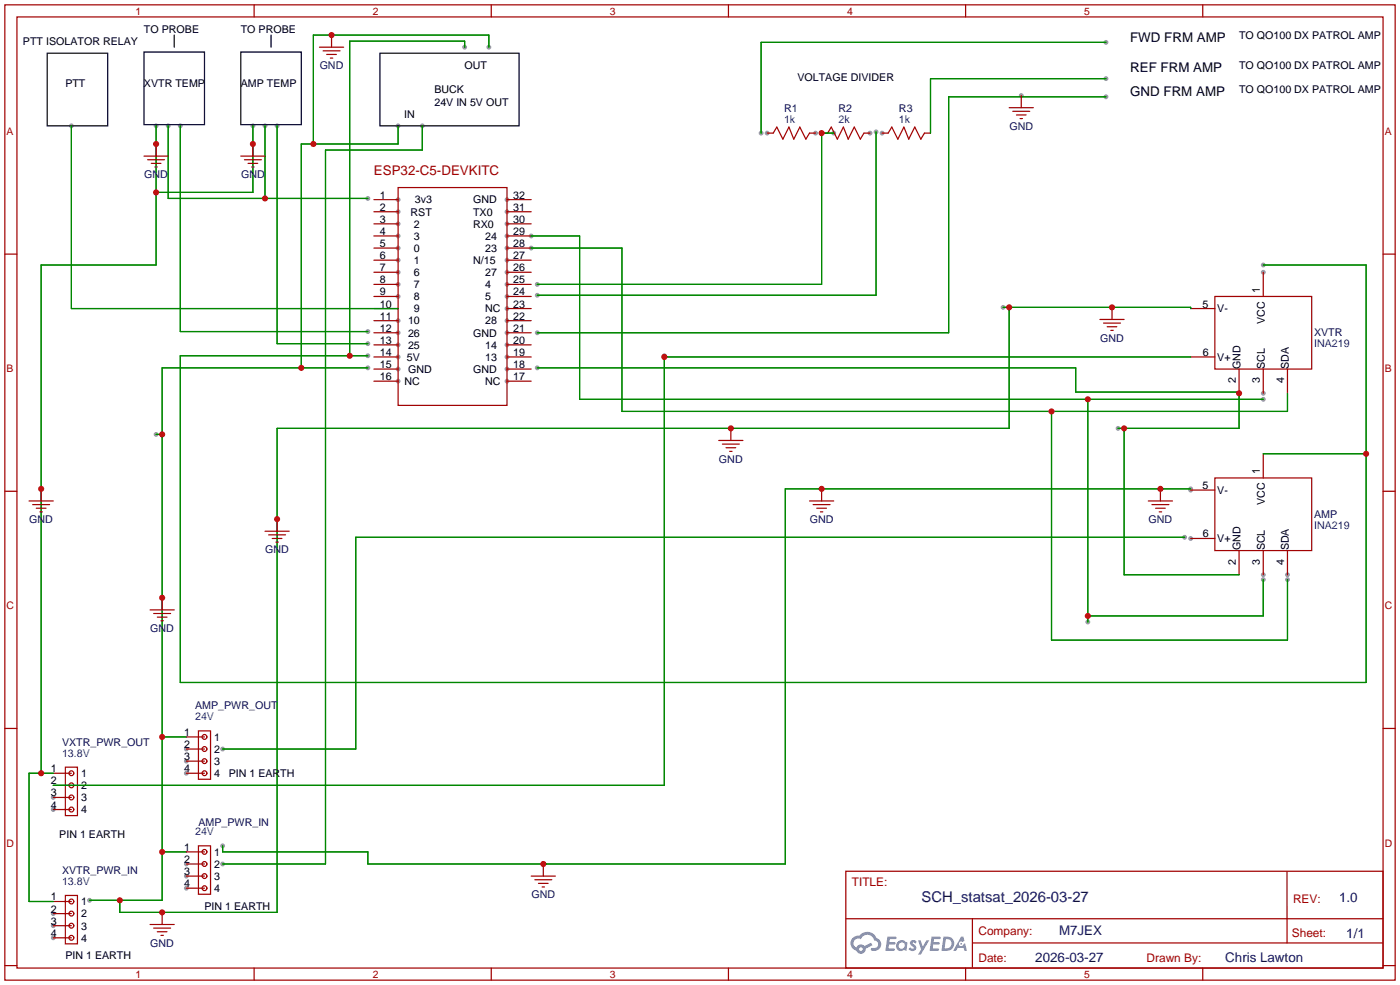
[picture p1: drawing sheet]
<svg xmlns="http://www.w3.org/2000/svg" width="294mm" height="207mm" viewBox="0 0 294 207" stroke-linecap="round" stroke-linejoin="round" font-family="sans-serif">
<g fill="#999">
<circle cx="83.6" cy="41.9" r=".51"/>
<circle cx="83.6" cy="44.5" r=".51"/>
<circle cx="83.6" cy="47" r=".51"/>
<circle cx="83.6" cy="49.5" r=".51"/>
<circle cx="83.6" cy="52.1" r=".51"/>
<circle cx="83.6" cy="54.6" r=".51"/>
<circle cx="83.6" cy="57.2" r=".51"/>
<circle cx="83.6" cy="59.7" r=".51"/>
<circle cx="83.6" cy="62.2" r=".51"/>
<circle cx="83.6" cy="67.3" r=".51"/>
<circle cx="83.6" cy="69.9" r=".51"/>
<circle cx="83.6" cy="72.4" r=".51"/>
<circle cx="83.6" cy="74.9" r=".51"/>
<circle cx="83.6" cy="77.5" r=".51"/>
<circle cx="83.6" cy="80" r=".51"/>
<circle cx="106.4" cy="80" r=".51"/>
<circle cx="106.4" cy="77.5" r=".51"/>
<circle cx="106.4" cy="74.9" r=".51"/>
<circle cx="106.4" cy="72.4" r=".51"/>
<circle cx="106.4" cy="69.9" r=".51"/>
<circle cx="106.4" cy="67.3" r=".51"/>
<circle cx="106.4" cy="64.8" r=".51"/>
<circle cx="106.4" cy="62.2" r=".51"/>
<circle cx="106.4" cy="59.7" r=".51"/>
<circle cx="106.4" cy="57.2" r=".51"/>
<circle cx="106.4" cy="54.6" r=".51"/>
<circle cx="106.4" cy="52.1" r=".51"/>
<circle cx="106.4" cy="49.5" r=".51"/>
<circle cx="106.4" cy="47" r=".51"/>
<circle cx="106.4" cy="44.5" r=".51"/>
<circle cx="106.4" cy="41.9" r=".51"/>
<circle cx="171.2" cy="27.9" r=".51"/>
<circle cx="161" cy="27.9" r=".51"/>
<circle cx="182.6" cy="27.9" r=".51"/>
<circle cx="185.2" cy="27.9" r=".51"/>
<circle cx="265.2" cy="57.2" r=".51"/>
<circle cx="265.2" cy="82.6" r=".51"/>
<circle cx="265.2" cy="120.7" r=".51"/>
<circle cx="270.3" cy="120.7" r=".51"/>
<circle cx="249.9" cy="102.9" r=".51"/>
<circle cx="249.9" cy="113" r=".51"/>
<circle cx="11.2" cy="191.8" r=".51"/>
<circle cx="11.2" cy="194.3" r=".51"/>
<circle cx="11.2" cy="196.9" r=".51"/>
<circle cx="11.2" cy="167.4" r=".51"/>
<circle cx="11.2" cy="169.9" r=".51"/>
<circle cx="39.1" cy="157.2" r=".51"/>
<circle cx="39.1" cy="159.8" r=".51"/>
<circle cx="39.1" cy="162.3" r=".51"/>
<circle cx="39.1" cy="181.4" r=".51"/>
<circle cx="39.1" cy="183.9" r=".51"/>
<circle cx="39.1" cy="186.4" r=".51"/>
<circle cx="214.4" cy="20.1" r=".51"/>
<circle cx="112.8" cy="59.7" r=".51"/>
<circle cx="175" cy="27.9" r=".51"/>
<circle cx="159.8" cy="27.9" r=".51"/>
<circle cx="232.2" cy="8.9" r=".51"/>
<circle cx="232.2" cy="16.5" r=".51"/>
<circle cx="232.2" cy="20.3" r=".51"/>
<circle cx="112.8" cy="69.9" r=".51"/>
<circle cx="265.2" cy="83.8" r=".51"/>
<circle cx="111.5" cy="49.5" r=".51"/>
<circle cx="228.3" cy="130.6" r=".51"/>
<circle cx="265.2" cy="121.7" r=".51"/>
<circle cx="270.3" cy="121.7" r=".51"/>
<circle cx="111.5" cy="52.1" r=".51"/>
<circle cx="112.8" cy="62" r=".51"/>
<circle cx="183.9" cy="27.7" r=".51"/>
<circle cx="77.2" cy="74.7" r=".51"/>
<circle cx="265.2" cy="55.6" r=".51"/>
<circle cx="97.5" cy="9.9" r=".51"/>
<circle cx="112.8" cy="77.2" r=".51"/>
<circle cx="234.7" cy="89.9" r=".51"/>
<circle cx="210.6" cy="64.5" r=".51"/>
<circle cx="77.2" cy="77.2" r=".51"/>
<circle cx="102.6" cy="9.9" r=".51"/>
<circle cx="83.6" cy="26.4" r=".51"/>
<circle cx="32.8" cy="91.2" r=".51"/>
<circle cx="18.8" cy="189" r=".51"/>
<circle cx="53.1" cy="26.4" r=".51"/>
<circle cx="32.8" cy="26.4" r=".51"/>
<circle cx="139.4" cy="74.7" r=".51"/>
<circle cx="46.7" cy="157.2" r=".51"/>
<circle cx="248.7" cy="112.8" r=".51"/>
<circle cx="15" cy="26.4" r=".51"/>
<circle cx="77.2" cy="41.7" r=".51"/>
<circle cx="55.6" cy="26.4" r=".51"/>
<circle cx="35.3" cy="26.4" r=".51"/>
<circle cx="77.2" cy="72.1" r=".51"/>
<circle cx="58.2" cy="26.4" r=".51"/>
<circle cx="77.2" cy="69.6" r=".51"/>
<circle cx="37.8" cy="26.4" r=".51"/>
<circle cx="88.6" cy="26.4" r=".51"/>
<circle cx="46.7" cy="181.4" r=".51"/>
<circle cx="249.9" cy="102.6" r=".51"/>
<circle cx="46.7" cy="177.5" r=".51"/>
</g>
<g fill="none" stroke="#a10000" stroke-width=".25">
<path d="M1 1h291.9v204.7h-291.9zM3.6 3.6h286.7v199.6h-286.7zM53.3 1v2.6M103.1 1v2.6M152.9 1v2.6M202.7 1v2.6M252.5 1v2.6M1 53.3h2.6M290.3 53.3h2.6M1 103.1h2.6M290.3 103.1h2.6M1 152.9h2.6"/>
<path d="M290.3 152.9h2.6M177.5 182.9h112.8v20.3h-112.8zM177.6 192.8h112.6M204.1 197.9h86.1M204.1 192.8v10.2M270.2 182.9v15M1 202.7h2.6M53.3 203.2v2.5M103.1 203.2v2.5M152.9 203.2v2.5M202.7 203.2v2.5M252.5 203.2v2.5"/>
<path d="M290.3 202.7h2.6"/>
</g>
<g fill="#5487ff">
<path d="M191.2 197.5l.5-.2 .4 .1 .3 .3-.2 .4a.33 .33 0 0 0-.3-.3 .33 .33 0 0 0-.4 .1l.1 .1a.86 .86 0 0 1 .7 .7 .86 .86 0 0 1-.3 .8l-.7 .1-.6-.4 .4-.4 .5 .3 .2-.1v-.2a.88 .88 0 0 1-.6-1.3z"/>
<path d="M192.7 197.4h.6l.4 1.3 .8-1.3h.6l-1.8 3h-.6l.6-1.1z"/>
<path d="M186.3 196.6h1.6l.3 .1-.1 .4h-1.3l-.1 .6h1.1l.2 .3-.3 .3h-1.1l-.1 .8h1.2l.1 .2-.1 .2-1.8 .1z"/>
<path d="M195.6 196.6h1.6l.2 .1v.4h-1.3l-.1 .6h1.1l.2 .3-.3 .3h-1.1l-.1 .8h1.2l.1 .2-.1 .2-1.9 .1z"/>
<path d="M201.7 196.6h.5l.3 .9-.5 .2a.5 .5 0 0 0-.7 .2 .5 .5 0 0 0 .3 .7 .5 .5 0 0 0 .6-.4l.4-.2 .4 1.6h-.6l-.1-.7h-1.2l-.4 .7h-.6z"/>
<path d="M198 196.6l-.4 3h1a1.51 1.51 0 0 0 1.7-1.5 1.51 1.51 0 0 0-1.8-1.5zM198.6 197.1a1.02 1.02 0 0 1 1.1 1.2 1.02 1.02 0 0 1-1.4 .8z"/>
<path d="M188.5 197.6a1.11 1.11 0 0 0-.3 1.6 1.11 1.11 0 0 0 1.6 .2l.5 .2 .2-1.7-.4-.2a1.02 1.02 0 0 0-1.6-.1zM188.6 198.5a.67 .67 0 0 1 1.3 0 .67 .67 0 0 1-1.3 0z"/>
<path d="M179 196.9a1.58 1.58 0 0 0 .8 2.6 1.01 1.01 0 0 0 1.1 .7 1.01 1.01 0 0 0 .8-1.1l1.4-.7-.3-.5-1.3 .7a1.03 1.03 0 0 0-1.7 .3 1 1 0 0 1-.5-1.4 1 1 0 0 1 1.4-.3 1.49 1.49 0 0 1 1.5-1 1.49 1.49 0 0 1 1.4 1.2 .82 .82 0 0 1 .7 1.1 .82 .82 0 0 1-1.2 .5l-.3 .1v.3a1.4 1.4 0 0 0 2-.6 1.4 1.4 0 0 0-.8-1.9 2.19 2.19 0 0 0-3.7-.5l-.8 .1zM180.3 199.2a.4 .4 0 0 1 .8 0 .4 .4 0 0 1-.8 0z"/>
<circle cx="201.8" cy="198.1" r=".19"/>
</g>
<g fill="none" stroke="#a10000" stroke-width=".25">
<path d="M67.1 9.9h5M67.8 10.7h3.6M68.6 11.4h2M69.3 12.2h.5M69.6 7.4v2.5M30.2 32.8h5.1M31 33.5h3.5M31.7 34.3h2.1M32.5 35.1h.5M32.8 30.2v2.6M50.5 32.8h5.1M51.3 33.5h3.6"/>
<path d="M52.1 34.3h2M52.8 35.1h.5M53.1 30.2v2.6M83.6 39.4h22.8v45.7h-22.8zM161 27.9h1.3l.8-1.2 1.2 2.5 1.3-2.5 1 2.5 1.3-2.5 1.3 2.5 .7-1.3h1.3M172.5 27.9h1.2l.8-1.2 1.3 2.5 1.2-2.5 1.1 2.5 1.2-2.5 1.3 2.5 .8-1.3h1.2M185.2 27.9h1.2l.8-1.2 1.3 2.5 1.2-2.5 1.1 2.5 1.2-2.5 1.3 2.5 .8-1.3h1.2M211.8 22.6h5.1M212.6 23.4h3.6M213.4 24.1h2M214.1 24.9h.5M214.4 20.1v2.5"/>
<path d="M78.5 41.9h5.1M78.5 44.5h5.1M78.5 47h5.1M78.5 49.5h5.1M78.5 52.1h5.1M78.5 54.6h5.1M78.5 57.2h5.1M78.5 59.7h5.1M106.4 41.9h5.1M106.4 44.5h5.1M106.4 47h5.1M106.4 49.5h5.1"/>
<path d="M106.4 52.1h5.1M106.4 54.6h5.1M106.4 57.2h5.1M106.4 59.7h5.1M265.2 57.2v5M78.5 62.2h5.1M78.5 64.8h5.1M78.5 67.3h5.1M78.5 69.9h5.1M78.5 72.4h5.1M78.5 74.9h5.1M78.5 77.5h5.1"/>
<path d="M106.4 62.2h5.1M106.4 64.8h5.1M106.4 67.3h5.1M106.4 69.9h5.1M106.4 72.4h5.1M106.4 74.9h5.1M106.4 77.5h5.1M230.9 67.1h5.1M231.6 67.8h3.6M232.4 68.6h2M233.2 69.3h.5M233.4 64.5v2.6"/>
<path d="M249.9 64.8h5.1M249.9 74.9h5.1M255 62.2h20.3v15.3h-20.3zM260.1 77.5v5.1M265.2 77.5v5.1M270.3 77.5v5.1M78.5 80h5.1M106.4 80h5.1M150.9 92.5h5.1M151.6 93.2h3.6M152.4 94h2M153.2 94.7h.5"/>
<path d="M153.4 89.9v2.6M265.2 95.3v5M6.1 105.2h5.1M6.9 105.9h3.5M7.6 106.7h2.1M8.4 107.4h.5M8.6 102.6v2.6M55.6 111.5h5.1M56.4 112.3h3.5M57.1 113h2.1M57.9 113.8h.5M58.2 109v2.5"/>
<path d="M169.9 105.2h5.1M170.7 105.9h3.5M171.4 106.7h2.1M172.2 107.4h.5M172.5 102.6v2.6M241 105.2h5.1M241.8 105.9h3.6M242.6 106.7h2M243.3 107.4h.5M243.6 102.6v2.6M249.9 102.9h5.1M249.9 113h5.1"/>
<path d="M255 100.3h20.3v15.3h-20.3zM260.1 115.6v5.1M265.2 115.6v5.1M270.3 115.6v5.1M31.5 128h5.1M32.3 128.8h3.5M33 129.5h2.1M33.8 130.3h.5M34 125.5v2.5M39.1 154.7h3.8M39.1 157.2h3.8M39.1 159.8h3.8"/>
<path d="M41.7 153.4h2.5v10.2h-2.5zM11.2 162.3h3.8M11.2 164.8h3.8M11.2 167.4h3.8M11.2 169.9h3.8M13.7 161h2.6v10.2h-2.6zM39.1 162.3h3.8M39.1 178.8h3.8M41.7 177.5h2.5v10.2h-2.5zM11.2 189.2h3.8M11.2 191.8h3.8M11.2 194.3h3.8"/>
<path d="M11.2 196.9h3.8M13.7 188h2.6v10.1h-2.6zM31.5 194.1h5.1M32.3 194.8h3.5M33 195.6h2.1M33.8 196.3h.5M34 191.5v2.6M39.1 181.4h3.8M39.1 183.9h3.8M39.1 186.4h3.8M111.5 183.9h5.1M112.3 184.7h3.5"/>
<path d="M113 185.4h2.1M113.8 186.2h.5M114 181.4v2.5"/>
<circle cx="42.9" cy="159.8" r=".51"/>
<circle cx="42.9" cy="157.2" r=".51"/>
<circle cx="42.9" cy="154.7" r=".51"/>
<circle cx="15" cy="162.3" r=".51"/>
<circle cx="15" cy="164.8" r=".51"/>
<circle cx="15" cy="167.4" r=".51"/>
<circle cx="15" cy="169.9" r=".51"/>
<circle cx="42.9" cy="162.3" r=".51"/>
<circle cx="42.9" cy="178.8" r=".51"/>
<circle cx="15" cy="194.3" r=".51"/>
<circle cx="15" cy="196.9" r=".51"/>
<circle cx="15" cy="191.8" r=".51"/>
<circle cx="15" cy="189.2" r=".51"/>
<circle cx="42.9" cy="181.4" r=".51"/>
<circle cx="42.9" cy="186.4" r=".51"/>
<circle cx="42.9" cy="183.9" r=".51"/>
</g>
<g fill="none" stroke="#008700" stroke-width=".25">
<path d="M97.5 9.9v-1.3h-24.1v66.1M102.6 9.9v-2.5h-36.8v22.8M232.2 8.9h-72.4v19M232.2 16.5h-36.9v11.4M15 26.4v38.4h68.6M32.8 26.4v29.2h-24.2v106.7M35.3 26.4v15.3h41.9M37.8 26.4v43.2h39.4M53.1 26.4v14h-20.3M55.6 26.4v15.3M58.2 26.4v45.7h19M83.6 26.4v3.8h-20.4v47"/>
<path d="M88.6 26.4v5.1h-20.3v149.9h-21.6M175 27.9h-2.5v31.8h-59.7M183.9 27.7v34.3h-71.1M232.2 20.3h-33.1v49.6h-86.3M111.5 49.5h10.2v34.3h143.5M111.5 52.1h19.1v34.3h139.7v-3.8M265.2 55.6h21.6v87.7h-249v-68.6h39.4M77.2 77.2h-43.2v111.8h-15.2M112.8 77.2h113v5.1h34.3v7.6h-25.4M139.4 74.7v90.1h-128.2M139.4 74.9h110.5M210.6 64.5h39.3v.3"/>
<path d="M211.8 64.5v25.4h-153.6v101.6h-33.1v-2.5M32.8 91.2h1.2M220.7 86.4v48h49.6v-12.7M228.3 83.8v46.8M236 89.9v30.8h24.1M265.2 95.3h21.6M248.7 112.8h-174v44.4h-28M249.9 102.6h-85.1v78.8h-87.6v-2.6h-30.5v-1.3M265.2 121.7v7.6h-36.9M34 154.7h5.1M11.2 162.3h-5.1v26.9h5.1M34 178.8h5.1"/>
</g>
<path d="M9.9 11.2h12.7v15.2h-12.7zM30.2 10.9h12.7v15.3h-12.7zM36.6 7.4v2.5M50.5 10.9h12.7v15.3h-12.7zM56.9 7.4v2.5M79.8 11.2h29.2v15.2h-29.2z" fill="none" stroke="#000" stroke-width=".25"/>
<g fill="#c00">
<circle cx="172.5" cy="27.9" r=".63"/>
<circle cx="228.3" cy="83.8" r=".63"/>
<circle cx="228.3" cy="129.3" r=".63"/>
<circle cx="220.7" cy="86.4" r=".63"/>
<circle cx="73.4" cy="74.7" r=".63"/>
<circle cx="286.8" cy="95.2" r=".63"/>
<circle cx="260.1" cy="82.5" r=".63"/>
<circle cx="236" cy="89.9" r=".63"/>
<circle cx="233.4" cy="64.5" r=".63"/>
<circle cx="211.8" cy="64.5" r=".63"/>
<circle cx="153.4" cy="89.9" r=".63"/>
<circle cx="58.2" cy="109" r=".63"/>
<circle cx="34" cy="191.5" r=".63"/>
<circle cx="25.1" cy="189" r=".63"/>
<circle cx="34" cy="178.8" r=".63"/>
<circle cx="34" cy="154.7" r=".63"/>
<circle cx="34" cy="125.5" r=".63"/>
<circle cx="34" cy="91.2" r=".63"/>
<circle cx="63.2" cy="77.2" r=".63"/>
<circle cx="65.8" cy="30.2" r=".63"/>
<circle cx="69.6" cy="7.4" r=".63"/>
<circle cx="8.6" cy="162.3" r=".63"/>
<circle cx="8.6" cy="102.6" r=".63"/>
<circle cx="32.8" cy="40.4" r=".63"/>
<circle cx="53.1" cy="30.2" r=".63"/>
<circle cx="32.8" cy="30.2" r=".63"/>
<circle cx="139.4" cy="74.9" r=".63"/>
<circle cx="55.6" cy="41.7" r=".63"/>
<circle cx="243.6" cy="102.6" r=".63"/>
<circle cx="172.5" cy="102.6" r=".63"/>
<circle cx="114" cy="181.4" r=".63"/>
</g>
<text font-size="3.1" fill="#000080" x="193.5" y="189.3">SCH_statsat_2026-03-27</text>
<g font-size="2.8">
<text x="237.2" y="8.8">FWD FRM AMP</text>
<text x="237.2" y="15.1">REF FRM AMP</text>
<text x="237.2" y="20.2">GND FRM AMP</text>
</g>
<text font-size="2.8" fill="#a00000" x="78.5" y="36.7">ESP32-C5-DEVKITC</text>
<g font-size="2.8" fill="#000080">
<text x="281.1" y="189.4">1.0</text>
<text x="222.3" y="196.3">M7JEX</text>
<text x="282.6" y="196.9">1/1</text>
<text x="217.3" y="201.9">2026-03-27</text>
<text x="257.2" y="201.9">Chris Lawton</text>
</g>
<g font-size="2.5" fill="#a00000">
<text x="178.8" y="186.1">TITLE:</text>
<text x="271.4" y="189.4">REV:</text>
<text x="205.4" y="196.3">Company:</text>
<text x="271.2" y="196.7">Sheet:</text>
<text x="205.4" y="201.8">Date:</text>
<text x="240.7" y="201.9">Drawn By:</text>
</g>
<g font-size="2.2" fill="#a00000">
<text x="28.4" y="3.1">1</text>
<text x="78.2" y="3.1">2</text>
<text x="128" y="3.1">3</text>
<text x="177.8" y="3.1">4</text>
<text x="227.6" y="3.1">5</text>
<text x="1.4" y="28.4">A</text>
<text x="290.7" y="28.4">A</text>
<text x="1.4" y="78.1">B</text>
<text x="290.7" y="78.1">B</text>
<text x="1.4" y="127.9">C</text>
<text x="290.7" y="127.9">C</text>
<text x="1.4" y="177.7">D</text>
<text x="290.7" y="177.7">D</text>
<text x="28.4" y="205.3">1</text>
<text x="78.2" y="205.3">2</text>
<text x="128" y="205.3">3</text>
<text x="177.8" y="205.3">4</text>
<text x="227.6" y="205.3">5</text>
</g>
<g font-size="2.2">
<text x="4.8" y="9.5">PTT ISOLATOR RELAY</text>
<text x="30.2" y="6.9">TO PROBE</text>
<text x="50.5" y="6.9">TO PROBE</text>
<text x="260.1" y="8.2">TO QO100 DX PATROL AMP</text>
<text x="97.5" y="14.5">OUT</text>
<text x="167.4" y="17.1">VOLTAGE DIVIDER</text>
<text x="260.1" y="14.5">TO QO100 DX PATROL AMP</text>
<text x="13.7" y="18.3">PTT</text>
<text x="30.2" y="18.3">XVTR TEMP</text>
<text x="50.5" y="18.3">AMP TEMP</text>
<text x="91.2" y="19.6">BUCK</text>
<text x="91.2" y="22.2">24V IN 5V OUT</text>
<text x="260.1" y="19.6">TO QO100 DX PATROL AMP</text>
<text x="84.8" y="24.7">IN</text>
<text x="79.8" y="41.7">1</text>
<text x="107.7" y="41.7">32</text>
<text x="79.8" y="44.2">2</text>
<text x="79.8" y="46.8">3</text>
<text x="86.2" y="45.3">RST</text>
<text x="86.9" y="47.8">2</text>
<text x="87.1" y="42.7">3v3</text>
<text x="99.3" y="47.8">RX0</text>
<text x="99.3" y="45.3">TX0</text>
<text x="99.3" y="42.7">GND</text>
<text x="107.7" y="46.8">30</text>
<text x="107.7" y="44.2">31</text>
<text x="79.8" y="49.3">4</text>
<text x="79.8" y="51.9">5</text>
<text x="86.9" y="50.3">3</text>
<text x="86.9" y="52.9">0</text>
<text x="101.9" y="52.9">23</text>
<text x="101.9" y="50.3">24</text>
<text x="107.7" y="51.9">28</text>
<text x="107.7" y="49.3">29</text>
<text x="79.8" y="54.4">6</text>
<text x="79.8" y="56.9">7</text>
<text x="79.8" y="59.5">8</text>
<text x="86.9" y="55.4">1</text>
<text x="86.9" y="58">6</text>
<text x="99.3" y="55.4">N/15</text>
<text x="101.9" y="58">27</text>
<text x="107.7" y="59.5">25</text>
<text x="107.7" y="56.9">26</text>
<text x="107.7" y="54.4">27</text>
<text x="79.8" y="62">9</text>
<text x="79.8" y="64.6">10</text>
<text x="86.9" y="60.5">7</text>
<text x="86.9" y="63">8</text>
<text x="86.9" y="65.6">9</text>
<text x="101.9" y="65.6">NC</text>
<text x="101.9" y="63">5</text>
<text x="101.9" y="60.5">4</text>
<text x="107.7" y="64.6">23</text>
<text x="107.7" y="62">24</text>
<text x="252.4" y="64.6">5</text>
<text x="255.5" y="65.6">V-</text>
<text x="264.5" y="61.4" transform="rotate(-90 264.5 61.4)">1</text>
<text x="79.8" y="67.1">11</text>
<text x="79.8" y="69.6">12</text>
<text x="85.6" y="68.1">10</text>
<text x="85.6" y="70.7">26</text>
<text x="99.3" y="70.7">GND</text>
<text x="101.9" y="68.1">28</text>
<text x="107.7" y="69.6">21</text>
<text x="107.7" y="67.1">22</text>
<text x="265.5" y="68" transform="rotate(-90 265.5 68)">VCC</text>
<text x="79.8" y="72.2">13</text>
<text x="79.8" y="74.7">14</text>
<text x="79.8" y="77.3">15</text>
<text x="85.4" y="75.7">5V</text>
<text x="85.6" y="73.2">25</text>
<text x="101.9" y="75.7">13</text>
<text x="101.9" y="73.2">14</text>
<text x="107.7" y="77.3">18</text>
<text x="107.7" y="74.7">19</text>
<text x="107.7" y="72.2">20</text>
<text x="252.5" y="74.7">6</text>
<text x="255.5" y="75.7">V+</text>
<text x="260.4" y="77.4" transform="rotate(-90 260.4 77.4)">GND</text>
<text x="265.5" y="77.4" transform="rotate(-90 265.5 77.4)">SCL</text>
<text x="270.6" y="77.4" transform="rotate(-90 270.6 77.4)">SDA</text>
<text x="79.8" y="79.8">16</text>
<text x="84.9" y="80.8">NC</text>
<text x="85.7" y="78.3">GND</text>
<text x="99.3" y="78.3">GND</text>
<text x="101.9" y="80.8">NC</text>
<text x="107.7" y="79.8">17</text>
<text x="259.4" y="80.5" transform="rotate(-90 259.4 80.5)">2</text>
<text x="264.5" y="80.5" transform="rotate(-90 264.5 80.5)">3</text>
<text x="269.6" y="80.5" transform="rotate(-90 269.6 80.5)">4</text>
<text x="264.5" y="99.5" transform="rotate(-90 264.5 99.5)">1</text>
<text x="252.4" y="102.7">5</text>
<text x="255.5" y="103.7">V-</text>
<text x="265.5" y="106.1" transform="rotate(-90 265.5 106.1)">VCC</text>
<text x="252.5" y="112.8">6</text>
<text x="255.5" y="113.8">V+</text>
<text x="259.4" y="118.6" transform="rotate(-90 259.4 118.6)">2</text>
<text x="260.4" y="115.5" transform="rotate(-90 260.4 115.5)">GND</text>
<text x="264.5" y="118.6" transform="rotate(-90 264.5 118.6)">3</text>
<text x="265.5" y="115.5" transform="rotate(-90 265.5 115.5)">SCL</text>
<text x="269.6" y="118.6" transform="rotate(-90 269.6 118.6)">4</text>
<text x="270.6" y="115.5" transform="rotate(-90 270.6 115.5)">SDA</text>
<text x="38.6" y="154.5">1</text>
<text x="45" y="155.5">1</text>
<text x="38.6" y="157">2</text>
<text x="38.6" y="159.6">3</text>
<text x="45" y="158">2</text>
<text x="45" y="160.6">3</text>
<text x="10.7" y="162.1">1</text>
<text x="10.7" y="164.6">2</text>
<text x="10.7" y="167.2">3</text>
<text x="17" y="163.1">1</text>
<text x="17" y="165.6">2</text>
<text x="38.6" y="162.1">4</text>
<text x="45" y="163.1">4</text>
<text x="48" y="163.1">PIN 1 EARTH</text>
<text x="10.7" y="169.7">4</text>
<text x="17" y="168.2">3</text>
<text x="17" y="170.7">4</text>
<text x="12.4" y="175.8">PIN 1 EARTH</text>
<text x="38.6" y="178.6">1</text>
<text x="45" y="179.6">1</text>
<text x="38.6" y="181.1">2</text>
<text x="38.6" y="183.7">3</text>
<text x="45" y="182.2">2</text>
<text x="45" y="184.7">3</text>
<text x="10.7" y="189">1</text>
<text x="10.7" y="191.6">2</text>
<text x="17" y="190">1</text>
<text x="38.6" y="186.2">4</text>
<text x="42.9" y="191.1">PIN 1 EARTH</text>
<text x="45" y="187.2">4</text>
<text x="10.7" y="194.1">3</text>
<text x="10.7" y="196.6">4</text>
<text x="17" y="192.6">2</text>
<text x="17" y="195.1">3</text>
<text x="17" y="197.7">4</text>
<text x="13.7" y="201.2">PIN 1 EARTH</text>
</g>
<g font-size="2.2" fill="#000080">
<text x="67.1" y="14.5">GND</text>
<text x="164.6" y="23.5">R1</text>
<text x="176" y="23.5">R2</text>
<text x="188.7" y="23.5">R3</text>
<text x="211.9" y="27.2">GND</text>
<text x="30.3" y="37.4">GND</text>
<text x="50.6" y="37.4">GND</text>
<text x="230.9" y="71.7">GND</text>
<text x="275.8" y="70.6">XVTR</text>
<text x="150.9" y="97.1">GND</text>
<text x="6.1" y="109.8">GND</text>
<text x="170" y="109.8">GND</text>
<text x="241.1" y="109.8">GND</text>
<text x="275.8" y="108.7">AMP</text>
<text x="55.7" y="116.1">GND</text>
<text x="31.5" y="132.6">GND</text>
<text x="41" y="148.9">AMP_PWR_OUT</text>
<text x="13" y="156.5">VXTR_PWR_OUT</text>
<text x="41.7" y="173.3">AMP_PWR_IN</text>
<text x="13" y="183.5">XVTR_PWR_IN</text>
<text x="111.6" y="188.5">GND</text>
<text x="31.5" y="198.7">GND</text>
</g>
<g font-size="2.2" fill="#00f">
<text x="164.6" y="25.8">1k</text>
<text x="176" y="25.8">2k</text>
<text x="188.7" y="25.8">1k</text>
<text x="275.8" y="72.9">INA219</text>
<text x="275.8" y="111">INA219</text>
<text x="41" y="151.2">24V</text>
<text x="13" y="158.8">13.8V</text>
<text x="41" y="175.3">24V</text>
<text x="13" y="185.7">13.8V</text>
</g>
</svg>
